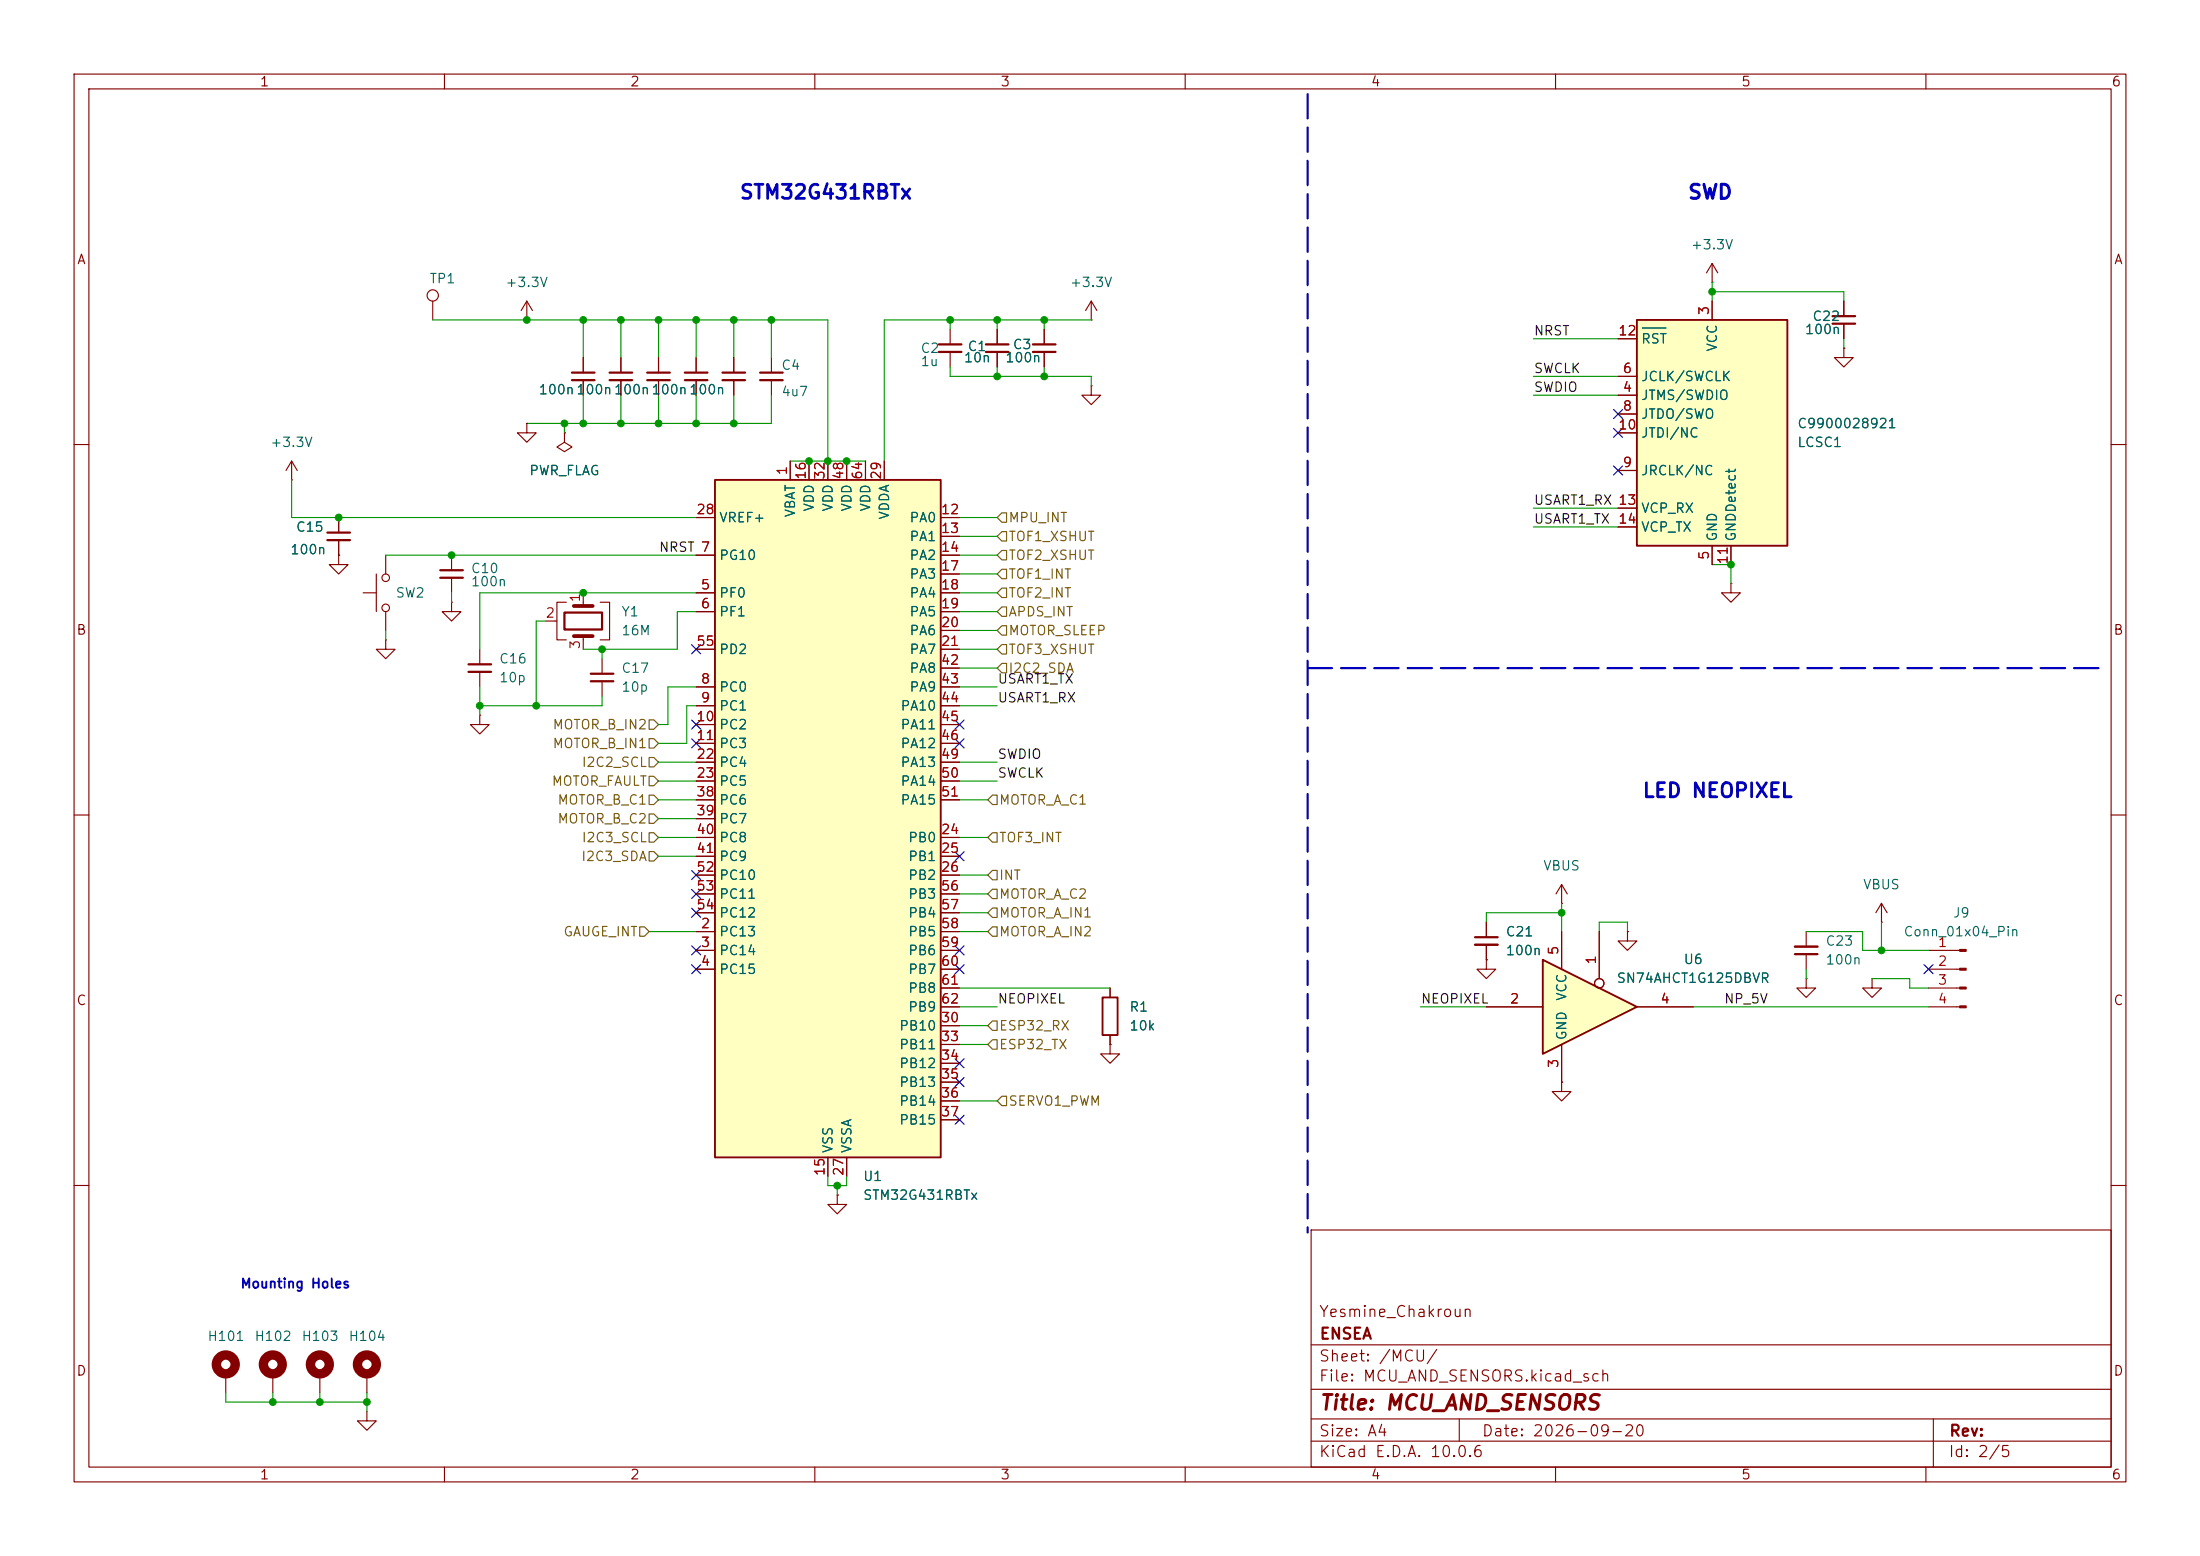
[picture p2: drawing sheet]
<svg xmlns="http://www.w3.org/2000/svg" width="297mm" height="210mm" viewBox="0 0 297 210" stroke-linecap="round" stroke-linejoin="round" font-family="sans-serif">
<g fill="none" stroke="#840000" stroke-width=".15">
<path d="M10 10h277v190h-277zM12 12h273v186h-273zM60 10v2M110 10v2M160 10v2M210 10v2M260 10v2M83.8 48.3v2M83.8 51.3v2M88.9 48.3v2M88.9 51.3v2M94 48.3v2"/>
<path d="M94 51.3v2M104.1 48.3v2M104.1 51.3v2M10 60h2M285 60h2M73.7 83.8h1.5M76.5 81.3h-1.3v5.1h1.3M78.7 80v1.8M78.7 85.9v1.7M81 81.3h1.3v5.1h-1.3M81.3 88.9v2M81.3 91.9v2.1"/>
<path d="M10 110h2M285 110h2M200.7 129.5v1.3h1.2l-1.2 1.3-1.3-1.3h1.3M200.7 129.5h.1M200.7 124.5v2M200.7 127.5v2M243.8 132.1v1.3h1.3l-1.3 1.2-1.2-1.2h1.2M243.8 132.1h.1M252.7 132.1v1.3h1.3l-1.3 1.2-1.2-1.2h1.2M252.7 132.1h.1M10 160h2M177 166h108v32h-108z"/>
<path d="M285 160h2M60 198v2M110 198v2M160 198v2M177 194.5h108M177 191.5h108M177 187.5h108M177 181.5h108M197 191.5v3M210 198v2M260 198v2M261 191.5v6.5"/>
</g>
<path d="M82.3 50.3h3M82.3 51.3h3M87.4 50.3h3M87.4 51.3h3M92.5 50.3h3M92.5 51.3h3M102.6 50.3h3.1M102.6 51.3h3.1M76.2 82.7h5.1v2.3h-5.1zM79.8 90.9h3M79.8 91.9h3M199.1 126.5h3.1" fill="none" stroke="#840000" stroke-width=".3"/>
<path d="M199.1 127.5h3.1" fill="none" stroke="#840000" stroke-width=".33"/>
<path d="M77.5 81.8h2.5M77.5 85.9h2.5" fill="none" stroke="#840000" stroke-width=".51"/>
<path d="M221 43.2h20.3v30.5h-20.3z" fill="#ffffc2"/>
<path d="M221 43.2h20.3v30.5h-20.3zM148.8 134.6h2.1v5.1h-2.1z" fill="none" stroke="#840000" stroke-width=".25"/>
<g fill="none" stroke="#840000" stroke-width=".15">
<path d="M58.4 40.6v2.6M71.1 43.2h.1M71.1 40.6l-.7 1.3M71.1 40.6l.8 1.3M71.1 40.6v2.6M128.3 44.5v2M128.3 47.5v2M218.4 53.3h2.6M218.4 50.8h2.6M218.4 55.9h2.6M218.4 58.4h2.6M218.4 45.7h2.6"/>
<path d="M231.1 40.6v2.6M248.9 47v1.3h1.3l-1.3 1.2-1.3-1.2h1.3M248.9 47h.1M50.8 77.5v5.1M52.1 74.9v2.6M218.4 63.5h2.6M218.4 68.6h2.6M218.4 71.1h2.6M231.1 73.7v2.5M233.7 78.7v1.3h1.2l-1.2 1.3-1.3-1.3h1.3M233.7 78.7h.1M233.7 73.7v2.5"/>
<path d="M49 80h1.8M52.1 86.4v1.2h1.2l-1.2 1.3-1.3-1.3h1.3M52.1 86.4h.1M52.1 82.6v2.5M61 81.3v1.3h1.2l-1.2 1.2-1.3-1.2h1.3M61 81.3h.1M64.8 96.5v1.3h1.2l-1.2 1.3-1.3-1.3h1.3M64.8 96.5h.1M64.8 87.6v2.1M64.8 90.7v2M210.8 119.4l-.7 1.3M210.8 119.4l.8 1.3"/>
<path d="M210.8 119.4v2.5M149.9 133.4v1.2M149.9 139.7v1.3M210.8 121.9h.1M243.8 125.7v2.1M243.8 128.8v2M254 124.5h.1M254 121.9l-.8 1.3M254 121.9l.8 1.3M254 121.9v2.6M260.3 128.3h4.3M260.3 130.8h4.3"/>
<path d="M260.3 133.4h4.3M260.3 135.9h4.3M149.9 141v1.2h1.2l-1.2 1.3-1.3-1.3h1.3M149.9 141h.1M30.5 185.4v2.6M36.8 185.4v2.6M43.2 185.4v2.6"/>
<circle cx="58.4" cy="39.9" r=".76"/>
<circle cx="52.1" cy="78" r=".51"/>
<circle cx="52.1" cy="82" r=".51"/>
</g>
<path d="M221.7 44.3h3.2" fill="none" stroke="#006464" stroke-width=".15"/>
<g fill="none" stroke="#840000" stroke-width="1.3">
<circle cx="30.5" cy="184.1" r="1.27"/>
<circle cx="36.8" cy="184.1" r="1.27"/>
<circle cx="43.2" cy="184.1" r="1.27"/>
</g>
<path d="M126.7 46.5h3.1M126.7 47.5h3.1M63.2 89.7h3.1M63.2 90.7h3.1M242.3 128.8h3.1" fill="none" stroke="#840000" stroke-width=".3"/>
<path d="M242.3 127.8h3.1" fill="none" stroke="#840000" stroke-width=".33"/>
<g fill="#840000" stroke="#840000" stroke-width=".15">
<path d="M264.6 128.1h.8v.3h-.8z"/>
<path d="M264.6 130.7h.8v.2h-.8z"/>
<path d="M264.6 133.2h.8v.3h-.8z"/>
<path d="M264.6 135.8h.8v.2h-.8z"/>
</g>
<path d="M208.3 129.5l12.7 6.4-12.7 6.3z" fill="#ffffc2"/>
<path d="M208.3 129.5l12.7 6.4-12.7 6.3z" fill="none" stroke="#840000" stroke-width=".25"/>
<g fill="none" stroke="#840000" stroke-width=".15">
<path d="M231.1 38.1h.1M231.1 35.6l-.7 1.2M231.1 35.6l.8 1.2M231.1 35.6v2.5M76.2 58.4v1.3l1 .6-1 .7-1-.7 1-.6M76.2 58.4h.1M134.6 44.5v2M134.6 47.5v2M141 44.5v2M141 47.5v2M248.9 40.6v2.1M248.9 43.7v2"/>
<path d="M61 74.9v2.1M61 78v2M200.7 135.9h7.6M210.8 125.7v5.1M215.9 125.7v6.4M221 135.9h7.6M210.8 146.1v1.2h1.3l-1.3 1.3-1.3-1.3h1.3M210.8 146.1h.1M210.8 141v5.1"/>
<circle cx="215.9" cy="132.7" r=".63"/>
</g>
<path d="M133.1 46.5h3M133.1 47.5h3M139.4 46.5h3.1M139.4 47.5h3.1M247.4 42.7h3M247.4 43.7h3M59.4 77h3.1M59.4 78h3.1" fill="none" stroke="#840000" stroke-width=".3"/>
<path d="M96.5 64.8h30.5v91.4h-30.5z" fill="#ffffc2"/>
<path d="M96.5 64.8h30.5v91.4h-30.5z" fill="none" stroke="#840000" stroke-width=".25"/>
<g fill="none" stroke="#840000" stroke-width=".15">
<path d="M71.1 57.2v1.2h1.3l-1.3 1.3-1.3-1.3h1.3M71.1 57.2h.1M76.2 58.4h.1M78.7 48.3v2M78.7 51.3v2M83.8 48.3v2M83.8 51.3v2M88.9 48.3v2M88.9 51.3v2M94 48.3v2M94 51.3v2M99.1 48.3v2"/>
<path d="M99.1 51.3v2M134.6 44.5v2M134.6 47.5v2M141 44.5v2M141 47.5v2M147.3 52.1v1.2h1.3l-1.3 1.3-1.3-1.3h1.3M147.3 52.1h.1M147.3 43.2h.1M147.3 40.6l-.7 1.3M147.3 40.6l.8 1.3M147.3 40.6v2.6M218.4 53.3h2.6"/>
<path d="M218.4 50.8h2.6M218.4 55.9h2.6M218.4 58.4h2.6M218.4 45.7h2.6M231.1 40.6v2.6M248.9 47h.1M248.9 40.6v2.1M248.9 43.7v2M39.4 64.8h.1M39.4 62.2l-.8 1.3M39.4 62.2l.7 1.3M39.4 62.2v2.6"/>
<path d="M45.7 74.9v1.3h1.3l-1.3 1.3-1.3-1.3h1.3M45.7 74.9h.1M45.7 69.9v2M45.7 72.9v2M94 74.9h2.5M94 69.9h2.5M106.7 62.2v2.6M109.2 62.2v2.6M111.8 62.2v2.6M114.3 62.2v2.6M116.8 62.2v2.6M119.4 62.2v2.6"/>
<path d="M127 74.9h2.5M127 69.9h2.5M127 72.4h2.5M127 77.5h2.5M218.4 63.5h2.6M218.4 68.6h2.6M218.4 71.1h2.6M231.1 73.7v2.5M233.7 73.7v2.5M94 80h2.5M94 82.6h2.5M94 92.7h2.5"/>
<path d="M94 95.3h2.5M94 97.8h2.5M94 87.6h2.5M127 80h2.5M127 82.6h2.5M127 92.7h2.5M127 95.3h2.5M127 97.8h2.5M127 85.1h2.5M127 87.6h2.5M127 90.2h2.5M94 100.3h2.5"/>
<path d="M94 102.9h2.5M94 105.4h2.5M94 113h2.5M94 115.6h2.5M94 118.1h2.5M94 108h2.5M94 110.5h2.5M127 100.3h2.5M127 102.9h2.5M127 105.4h2.5M127 113h2.5M127 115.6h2.5"/>
<path d="M127 118.1h2.5M127 108h2.5M94 125.7h2.5M94 128.3h2.5M94 130.8h2.5M94 120.7h2.5M94 123.2h2.5M127 125.7h2.5M127 128.3h2.5M127 130.8h2.5M127 138.4h2.5M127 120.7h2.5"/>
<path d="M127 123.2h2.5M127 133.4h2.5M127 135.9h2.5M149.9 133.4v1.2M149.9 139.7v1.3M200.7 129.5h.1M200.7 135.9h7.6M200.7 124.5v2M200.7 127.5v2M210.8 125.7v5.1M215.9 125.7v6.4M219.7 125.7v1.3h1.3l-1.3 1.3-1.3-1.3h1.3"/>
<path d="M219.7 125.7h.1M221 135.9h7.6M111.8 156.2v2.6M114.3 156.2v2.6M127 141h2.5M127 143.5h2.5M127 146.1h2.5M127 148.6h2.5M127 151.1h2.5M149.9 141h.1M210.8 146.1h.1M210.8 141v5.1"/>
<path d="M113 161.3v1.3h1.3l-1.3 1.2-1.2-1.2h1.2M113 161.3h.1M49.5 190.5v1.3h1.3l-1.3 1.2-1.2-1.2h1.2M49.5 185.4v2.6"/>
<circle cx="215.9" cy="132.7" r=".63"/>
</g>
<path d="M77.2 50.3h3.1M77.2 51.3h3.1M97.5 50.3h3.1M97.5 51.3h3.1M44.2 71.9h3M44.2 72.9h3" fill="none" stroke="#840000" stroke-width=".3"/>
<circle cx="49.5" cy="184.1" r="1.27" fill="none" stroke="#840000" stroke-width="1.3"/>
<g fill="none" stroke="#725600" stroke-width=".15">
<path d="M134.6 77.5l.7-.7h.6v1.3h-.6zM134.6 69.9l.7-.7h.6v1.3h-.6zM135.3 71.8h.6v1.2h-.6l-.7-.6zM135.3 74.3h.6v1.3h-.6l-.7-.7zM87.6 97.2h.7l.6 .6-.6 .6h-.7zM87.6 99.7h.7l.6 .6-.6 .7h-.7zM134.6 90.2l.7-.7h.6v1.3h-.6zM134.6 85.1l.7-.6h.6v1.2h-.6zM134.6 82.6l.7-.7h.6v1.3h-.6zM134.6 80l.7-.6h.6v1.2h-.6zM135.3 87h.6v1.3h-.6l-.7-.7zM87.6 112.4h.7l.6 .6-.6 .7h-.7z"/>
<path d="M87.6 114.9h.7l.6 .7-.6 .6h-.7zM87.6 104.8h.7l.6 .6-.6 .6h-.7zM87.6 107.3h.7l.6 .7-.6 .6h-.7zM87.6 102.2h.7l.6 .7-.6 .6h-.7zM87.6 109.9h.7l.6 .6-.6 .6h-.7zM134 117.5h.6v1.2h-.6l-.7-.6zM134 107.3h.6v1.3h-.6l-.7-.6zM134 112.4h.6v1.3h-.6l-.7-.7zM86.4 125.1h.6l.6 .6-.6 .7h-.6zM134 122.6h.6v1.2h-.6l-.7-.6zM134 137.8h.6v1.3h-.6l-.7-.7zM134 120h.6v1.3h-.6l-.7-.6z"/>
<path d="M134 125.1h.6v1.3h-.6l-.7-.7zM134 140.3h.6v1.3h-.6l-.7-.6zM135.3 148h.6v1.2h-.6l-.7-.6z"/>
</g>
<path d="M176.5 90.2h108" fill="none" stroke="#0000c2" stroke-width=".3" stroke-dasharray="3.3 1.2"/>
<path d="M176.5 12.7v153.7" fill="none" stroke="#1713ff" stroke-width=".3" stroke-dasharray="3.3 1.2"/>
<g fill="none" stroke="#009600" stroke-width=".15">
<path d="M231.1 38.1v2.5M231.1 39.4h17.8v1.2M58.4 43.2h53.4v19M76.2 57.2v1.2M78.7 43.2v5.1M78.7 53.3v3.9M83.8 43.2v5.1M83.8 53.3v3.9M88.9 43.2v5.1M88.9 53.3v3.9M94 43.2v5.1M94 53.3v3.9"/>
<path d="M99.1 43.2v5.1M99.1 53.3v3.9M104.1 43.2v5.1M104.1 53.3v3.9h-33M128.3 43.2v1.3M128.3 49.5v1.3h19v1.3M134.6 43.2v1.3M134.6 49.5v1.3M141 43.2v1.3M141 49.5v1.3M147.3 43.2h-27.9v19M207 50.8h11.4"/>
<path d="M207 53.3h11.4M207 45.7h11.4M248.9 45.7v1.3M39.4 64.8v5.1h54.6M52.1 74.9h41.9M106.7 62.2h10.1M129.5 69.9h5.1M129.5 72.4h5.1M129.5 77.5h5.1M129.5 74.9h5.1M207 71.1h11.4M207 68.6h11.4"/>
<path d="M231.1 76.2h2.6v2.5M52.1 85.1v1.3M61 80v1.3M64.8 92.7v3.8M73.7 83.8h-1.3v11.5M81.3 94v1.3h-16.5M81.3 87.6v1.3M94 95.3h-1.3v5h-3.8M94 92.7h-3.8v5.1h-1.3M94 82.6h-2.6v5h-12.7M94 80h-29.2v7.6M129.5 95.3h5.1"/>
<path d="M129.5 92.7h5.1M129.5 87.6h5.1M129.5 85.1h5.1M129.5 90.2h5.1M129.5 80h5.1M129.5 82.6h5.1M88.9 105.4h5.1M88.9 102.9h5.1M88.9 113h5.1M88.9 110.5h5.1M88.9 108h5.1M88.9 115.6h5.1"/>
<path d="M129.5 105.4h5.1M129.5 102.9h5.1M129.5 113h3.8M129.5 118.1h3.8M129.5 108h3.8M87.6 125.7h6.4M129.5 138.4h3.8M129.5 123.2h3.8M129.5 125.7h3.8M129.5 120.7h3.8M129.5 133.4h20.4M129.5 135.9h5.1"/>
<path d="M191.8 135.9h8.9M210.8 123.2h-10.1v1.3M210.8 121.9v3.8M215.9 125.7v-1.2h3.8v1.2M228.6 135.9h31.7M243.8 125.7h7.7v2.6h8.8M243.8 130.8v1.3M252.7 132.1h5.1v1.3h2.5M254 124.5v3.8M111.8 158.8v1.2h2.5v-1.2M129.5 141h3.8M129.5 148.6h5.1"/>
<path d="M113 160v1.3M30.5 188v1.2h19M36.8 188v1.2M43.2 188v1.2M49.5 188v2.5"/>
</g>
<g fill="none" stroke="#000084" stroke-width=".15">
<path d="M217.8 57.8l1.2 1.2M217.8 55.3l1.2 1.2M219 57.8l-1.2 1.2M219 55.3l-1.2 1.2M217.8 62.9l1.2 1.2M219 62.9l-1.2 1.2M93.4 87l1.2 1.2M93.4 97.2l1.2 1.2M93.4 99.7l1.2 1.2M94.6 87l-1.2 1.2M94.6 97.2l-1.2 1.2M94.6 99.7l-1.2 1.2"/>
<path d="M128.9 97.2l1.2 1.2M128.9 99.7l1.2 1.2M130.1 97.2l-1.2 1.2M130.1 99.7l-1.2 1.2M93.4 117.5l1.2 1.2M94.6 117.5l-1.2 1.2M128.9 115l1.2 1.2M130.1 115l-1.2 1.2M93.4 127.7l1.2 1.2M93.4 122.6l1.2 1.2M93.4 120l1.2 1.3M93.4 130.2l1.2 1.2"/>
<path d="M94.6 127.7l-1.2 1.2M94.6 122.6l-1.2 1.2M94.6 120l-1.2 1.3M94.6 130.2l-1.2 1.2M128.9 130.2l1.2 1.2M128.9 127.7l1.2 1.2M130.1 130.2l-1.2 1.2M130.1 127.7l-1.2 1.2M259.7 130.2l1.3 1.2M261 130.2l-1.3 1.2M128.9 150.5l1.2 1.2M128.9 145.4l1.2 1.3"/>
<path d="M128.9 142.9l1.2 1.2M130.1 150.5l-1.2 1.2M130.1 145.4l-1.2 1.3M130.1 142.9l-1.2 1.2"/>
</g>
<path d="M221.7 44.3h3.2" fill="none" stroke="#006464" stroke-width=".15"/>
<g fill="#009600" stroke="#009600" stroke-width=".14">
<circle cx="61" cy="74.9" r=".46"/>
<circle cx="64.8" cy="95.3" r=".46"/>
<circle cx="72.4" cy="95.3" r=".46"/>
<circle cx="78.7" cy="80" r=".46"/>
<circle cx="45.7" cy="69.9" r=".46"/>
<circle cx="83.8" cy="43.2" r=".46"/>
<circle cx="76.2" cy="57.2" r=".46"/>
<circle cx="83.8" cy="57.2" r=".46"/>
<circle cx="88.9" cy="43.2" r=".46"/>
<circle cx="78.7" cy="43.2" r=".46"/>
<circle cx="88.9" cy="57.2" r=".46"/>
<circle cx="78.7" cy="57.2" r=".46"/>
<circle cx="71.1" cy="43.2" r=".46"/>
<circle cx="81.3" cy="87.6" r=".46"/>
<circle cx="113" cy="160" r=".46"/>
<circle cx="36.8" cy="189.2" r=".46"/>
<circle cx="43.2" cy="189.2" r=".46"/>
<circle cx="49.5" cy="189.2" r=".46"/>
<circle cx="99.1" cy="43.2" r=".46"/>
<circle cx="104.1" cy="43.2" r=".46"/>
<circle cx="111.8" cy="62.2" r=".46"/>
<circle cx="109.2" cy="62.2" r=".46"/>
<circle cx="99.1" cy="57.2" r=".46"/>
<circle cx="94" cy="57.2" r=".46"/>
<circle cx="94" cy="43.2" r=".46"/>
<circle cx="114.3" cy="62.2" r=".46"/>
<circle cx="134.6" cy="43.2" r=".46"/>
<circle cx="128.3" cy="43.2" r=".46"/>
<circle cx="134.6" cy="50.8" r=".46"/>
<circle cx="141" cy="50.8" r=".46"/>
<circle cx="141" cy="43.2" r=".46"/>
<circle cx="254" cy="128.3" r=".46"/>
<circle cx="210.8" cy="123.2" r=".46"/>
<circle cx="231.1" cy="39.4" r=".46"/>
<circle cx="233.7" cy="76.2" r=".46"/>
</g>
<text font-size="2" fill="#840000" x="178" y="190.8">Title: MCU_AND_SENSORS</text>
<g font-size="1.9" fill="#0000c2">
<text x="99.7" y="27.3">STM32G431RBTx</text>
<text x="227.8" y="27.3">SWD</text>
<text x="221.6" y="108.1">LED NEOPIXEL</text>
</g>
<g font-size="1.5" fill="#840000">
<text x="178" y="178.1">Yesmine_Chakroun</text>
<text x="178" y="184.1">Sheet: /MCU/</text>
<text x="178" y="181.1">ENSEA</text>
<text x="178" y="186.8">File: MCU_AND_SENSORS.kicad_sch</text>
<text x="178" y="197">KiCad E.D.A. 10.0.6</text>
<text x="178" y="194.2">Size: A4</text>
<text x="200" y="194.2">Date: 2026-09-20</text>
<text x="263" y="197">Id: 2/5</text>
<text x="263" y="194.2">Rev:</text>
</g>
<g font-size="1.3" fill="#840000">
<text x="35" y="12">1</text>
<text x="85" y="12">2</text>
<text x="135" y="12">3</text>
<text x="185" y="12">4</text>
<text x="235" y="12">5</text>
<text x="285" y="12">6</text>
<text x="10.3" y="36">A</text>
<text x="285.3" y="36">A</text>
<text x="10.2" y="86">B</text>
<text x="285.2" y="86">B</text>
<text x="10.2" y="136">C</text>
<text x="285.2" y="136">C</text>
<text x="10.2" y="186">D</text>
<text x="285.2" y="186">D</text>
<text x="35" y="200">1</text>
<text x="85" y="200">2</text>
<text x="135" y="200">3</text>
<text x="185" y="200">4</text>
<text x="235" y="200">5</text>
<text x="285" y="200">6</text>
</g>
<g font-size="1.3" fill="#006464">
<text x="228.2" y="34">+3.3V</text>
<text x="57.9" y="38.6">TP1</text>
<text x="68.2" y="39.1">+3.3V</text>
<text x="144.4" y="39.1">+3.3V</text>
<text x="124.2" y="48">C2</text>
<text x="130.5" y="47.7">C1</text>
<text x="136.6" y="47.4">C3</text>
<text x="221.5" y="46.7">RST</text>
<text x="232.1" y="47.5" transform="rotate(-90 232.1 47.5)">VCC</text>
<text x="243.6" y="45.4">100n</text>
<text x="244.6" y="43.6">C22</text>
<text x="72.6" y="53.5">100n100n100n100n100n</text>
<text x="105.4" y="50.2">C4</text>
<text x="105.4" y="53.8">4u7</text>
<text x="124.2" y="49.7">1u</text>
<text x="130" y="49.2">10n</text>
<text x="135.6" y="49.2">100n</text>
<text x="221.5" y="51.8">JCLK/SWCLK</text>
<text x="221.5" y="54.3">JTMS/SWDIO</text>
<text x="221.5" y="56.8">JTDO/SWO</text>
<text x="221.5" y="59.4">JTDI/NC</text>
<text x="242.6" y="58.1">C9900028921</text>
<text x="36.4" y="60.7">+3.3V</text>
<text x="71.4" y="64.5">PWR_FLAG</text>
<text x="221.5" y="64.5">JRCLK/NC</text>
<text x="242.6" y="60.7">LCSC1</text>
<text x="97" y="70.8">VREF+</text>
<text x="107.6" y="69.9" transform="rotate(-90 107.6 69.9)">VBAT</text>
<text x="110.2" y="69.1" transform="rotate(-90 110.2 69.1)">VDD</text>
<text x="112.7" y="69.1" transform="rotate(-90 112.7 69.1)">VDD</text>
<text x="115.3" y="69.1" transform="rotate(-90 115.3 69.1)">VDD</text>
<text x="117.8" y="69.1" transform="rotate(-90 117.8 69.1)">VDD</text>
<text x="120.3" y="70.2" transform="rotate(-90 120.3 70.2)">VDDA</text>
<text x="122.7" y="70.8">PA0</text>
<text x="221.5" y="69.5">VCP_RX</text>
<text x="39.1" y="75.1">100n</text>
<text x="39.9" y="72.1">C15</text>
<text x="63.5" y="77.7">C10</text>
<text x="97" y="75.9">PG10</text>
<text x="122.7" y="73.4">PA1</text>
<text x="122.7" y="75.9">PA2</text>
<text x="221.5" y="72.1">VCP_TX</text>
<text x="232.1" y="73.2" transform="rotate(-90 232.1 73.2)">GND</text>
<text x="234.6" y="73.2" transform="rotate(-90 234.6 73.2)">GNDDetect</text>
<text x="53.3" y="81">SW2</text>
<text x="63.5" y="79.4">100n</text>
<text x="83.8" y="83.5">Y1</text>
<text x="97" y="81">PF0</text>
<text x="97" y="83.5">PF1</text>
<text x="122.7" y="78.4">PA3</text>
<text x="122.7" y="81">PA4</text>
<text x="122.7" y="83.5">PA5</text>
<text x="67.3" y="89.9">C16</text>
<text x="83.8" y="86.1">16M</text>
<text x="97" y="88.6">PD2</text>
<text x="122.7" y="86.1">PA6</text>
<text x="122.7" y="88.6">PA7</text>
<text x="67.3" y="92.4">10p</text>
<text x="83.8" y="91.1">C17</text>
<text x="83.8" y="93.7">10p</text>
<text x="97" y="93.7">PC0</text>
<text x="122.7" y="91.1">PA8</text>
<text x="122.7" y="93.7">PA9</text>
<text x="97" y="96.2">PC1</text>
<text x="97" y="98.8">PC2</text>
<text x="97" y="101.3">PC3</text>
<text x="121.5" y="96.2">PA10</text>
<text x="121.5" y="98.8">PA11</text>
<text x="121.5" y="101.3">PA12</text>
<text x="97" y="103.8">PC4</text>
<text x="97" y="106.4">PC5</text>
<text x="121.5" y="103.8">PA13</text>
<text x="121.5" y="106.4">PA14</text>
<text x="97" y="108.9">PC6</text>
<text x="97" y="111.5">PC7</text>
<text x="97" y="114">PC8</text>
<text x="121.5" y="108.9">PA15</text>
<text x="122.5" y="114">PB0</text>
<text x="97" y="116.5">PC9</text>
<text x="97" y="119.1">PC10</text>
<text x="122.5" y="116.5">PB1</text>
<text x="122.5" y="119.1">PB2</text>
<text x="208.2" y="117.8">VBUS</text>
<text x="97" y="121.6">PC11</text>
<text x="97" y="124.2">PC12</text>
<text x="122.5" y="121.6">PB3</text>
<text x="122.5" y="124.2">PB4</text>
<text x="251.4" y="120.3">VBUS</text>
<text x="263.6" y="124.2">J9</text>
<text x="97" y="126.7">PC13</text>
<text x="97" y="129.2">PC14</text>
<text x="97" y="131.8">PC15</text>
<text x="122.5" y="126.7">PB5</text>
<text x="122.5" y="129.2">PB6</text>
<text x="122.5" y="131.8">PB7</text>
<text x="203.2" y="126.7">C21</text>
<text x="203.2" y="129.2">100n</text>
<text x="227.2" y="130.4">U6</text>
<text x="246.4" y="128">C23</text>
<text x="246.4" y="130.5">100n</text>
<text x="256.9" y="126.7">Conn_01x04_Pin</text>
<text x="122.5" y="134.3">PB8</text>
<text x="122.5" y="136.9">PB9</text>
<text x="152.4" y="136.9">R1</text>
<text x="211.8" y="135.2" transform="rotate(-90 211.8 135.2)">VCC</text>
<text x="218.2" y="133">SN74AHCT1G125DBVR</text>
<text x="121.3" y="139.4">PB10</text>
<text x="121.3" y="141.9">PB11</text>
<text x="152.4" y="139.4">10k</text>
<text x="211.8" y="140.5" transform="rotate(-90 211.8 140.5)">GND</text>
<text x="121.3" y="144.5">PB12</text>
<text x="121.3" y="147">PB13</text>
<text x="121.3" y="149.6">PB14</text>
<text x="112.7" y="155.7" transform="rotate(-90 112.7 155.7)">VSS</text>
<text x="115.3" y="155.7" transform="rotate(-90 115.3 155.7)">VSSA</text>
<text x="121.3" y="152.1">PB15</text>
<text x="116.4" y="159.7">U1</text>
<text x="116.4" y="162.3">STM32G431RBTx</text>
<text x="27.9" y="181.3">H101</text>
<text x="34.3" y="181.3">H102</text>
<text x="40.6" y="181.3">H103</text>
<text x="47" y="181.3">H104</text>
</g>
<g font-size="1.3" fill="#0f0f0f">
<text x="207" y="45.6">NRST</text>
<text x="207" y="50.7">SWCLK</text>
<text x="207" y="53.2">SWDIO</text>
<text x="207" y="68.5">USART1_RX 13</text>
<text x="207" y="71">USART1_TX</text>
<text x="88.9" y="74.8">NRST 7</text>
<text x="134.6" y="92.6">USART1_TX</text>
<text x="134.6" y="95.1">USART1_RX</text>
<text x="134.6" y="102.7">SWDIO</text>
<text x="134.6" y="105.3">SWCLK</text>
<text x="134.6" y="135.8">NEOPIXEL</text>
<text x="191.7" y="135.8">NEOPIXEL</text>
<text x="232.7" y="135.8">NP_5V</text>
</g>
<g font-size="1.3" fill="#a90000">
<text x="218.4" y="45.6">12</text>
<text x="231" y="42.6" transform="rotate(-90 231 42.6)">3</text>
<text x="219" y="53.2">4</text>
<text x="219" y="50.7">6</text>
<text x="218.4" y="58.3">10</text>
<text x="219" y="55.7">8</text>
<text x="106.5" y="64.2" transform="rotate(-90 106.5 64.2)">1</text>
<text x="109.1" y="64.8" transform="rotate(-90 109.1 64.8)">16</text>
<text x="111.6" y="64.8" transform="rotate(-90 111.6 64.8)">32</text>
<text x="114.2" y="64.8" transform="rotate(-90 114.2 64.8)">48</text>
<text x="116.7" y="64.8" transform="rotate(-90 116.7 64.8)">64</text>
<text x="119.2" y="64.8" transform="rotate(-90 119.2 64.8)">29</text>
<text x="219" y="63.4">9</text>
<text x="93.9" y="69.7">28</text>
<text x="126.9" y="69.7">12</text>
<text x="218.4" y="71">14</text>
<text x="218.4" y="68.4">13</text>
<text x="94.5" y="74.8">7</text>
<text x="126.9" y="72.3">13</text>
<text x="126.9" y="74.8">14</text>
<text x="126.9" y="77.3">17</text>
<text x="231" y="75.7" transform="rotate(-90 231 75.7)">5</text>
<text x="233.5" y="76.3" transform="rotate(-90 233.5 76.3)">11</text>
<text x="73.6" y="83.7">2</text>
<text x="78.6" y="81.4" transform="rotate(-90 78.6 81.4)">1</text>
<text x="94.5" y="79.9">5</text>
<text x="94.5" y="82.4">6</text>
<text x="126.9" y="79.9">18</text>
<text x="126.9" y="82.4">19</text>
<text x="78.6" y="87.7" transform="rotate(-90 78.6 87.7)">3</text>
<text x="93.9" y="87.5">55</text>
<text x="126.9" y="85">20</text>
<text x="126.9" y="87.5">21</text>
<text x="94.5" y="92.6">8</text>
<text x="94.5" y="95.1">9</text>
<text x="126.9" y="90">42</text>
<text x="126.9" y="92.6">43</text>
<text x="126.9" y="95.1">44</text>
<text x="93.9" y="97.7">10</text>
<text x="93.9" y="100.2">11</text>
<text x="126.9" y="97.7">45</text>
<text x="126.9" y="100.2">46</text>
<text x="93.9" y="102.7">22</text>
<text x="93.9" y="105.3">23</text>
<text x="93.9" y="107.8">38</text>
<text x="126.9" y="102.7">49</text>
<text x="126.9" y="105.3">50</text>
<text x="126.9" y="107.8">51</text>
<text x="93.9" y="110.4">39</text>
<text x="93.9" y="112.9">40</text>
<text x="126.9" y="112.9">24</text>
<text x="93.9" y="115.4">41</text>
<text x="93.9" y="118">52</text>
<text x="126.9" y="115.4">25</text>
<text x="126.9" y="118">26</text>
<text x="93.9" y="120.5">53</text>
<text x="93.9" y="123.1">54</text>
<text x="94.5" y="125.6">2</text>
<text x="126.9" y="120.5">56</text>
<text x="126.9" y="123.1">57</text>
<text x="126.9" y="125.6">58</text>
<text x="94.5" y="128.1">3</text>
<text x="94.5" y="130.7">4</text>
<text x="126.9" y="128.1">59</text>
<text x="126.9" y="130.7">60</text>
<text x="210.7" y="129" transform="rotate(-90 210.7 129)">5</text>
<text x="215.8" y="130.3" transform="rotate(-90 215.8 130.3)">1</text>
<text x="261.5" y="128.1">1</text>
<text x="261.5" y="130.7">2</text>
<text x="126.9" y="133.2">61</text>
<text x="126.9" y="135.8">62</text>
<text x="203.7" y="135.8">2</text>
<text x="224.1" y="135.8">4</text>
<text x="261.5" y="133.2">3</text>
<text x="261.5" y="135.8">4</text>
<text x="126.9" y="138.3">30</text>
<text x="126.9" y="140.8">33</text>
<text x="126.9" y="143.4">34</text>
<text x="126.9" y="145.9">35</text>
<text x="126.9" y="148.5">36</text>
<text x="210.7" y="144.2" transform="rotate(-90 210.7 144.2)">3</text>
<text x="126.9" y="151">37</text>
<text x="111.6" y="158.8" transform="rotate(-90 111.6 158.8)">15</text>
<text x="114.2" y="158.8" transform="rotate(-90 114.2 158.8)">27</text>
</g>
<g font-size="1.3" fill="#725600">
<text x="136.1" y="70.8">MPU_INT</text>
<text x="136.1" y="73.4">TOF1_XSHUT</text>
<text x="136.1" y="75.9">TOF2_XSHUT</text>
<text x="136.1" y="78.4">TOF1_INT</text>
<text x="136.1" y="83.5">APDS_INT</text>
<text x="136.1" y="81">TOF2_INT</text>
<text x="136.1" y="86.1">MOTOR_SLEEP</text>
<text x="136.1" y="88.6">TOF3_XSHUT</text>
<text x="136.1" y="91.1">I2C2_SDA</text>
<text x="74.5" y="98.8">MOTOR_B_IN2</text>
<text x="74.5" y="101.3">MOTOR_B_IN1</text>
<text x="74.4" y="106.4">MOTOR_FAULT</text>
<text x="78.4" y="103.8">I2C2_SCL</text>
<text x="75.2" y="108.9">MOTOR_B_C1</text>
<text x="75.2" y="111.5">MOTOR_B_C2</text>
<text x="78.4" y="114">I2C3_SCL</text>
<text x="134.8" y="108.9">MOTOR_A_C1</text>
<text x="134.8" y="114">TOF3_INT</text>
<text x="78.4" y="116.5">I2C3_SDA</text>
<text x="134.8" y="119.1">INT</text>
<text x="134.8" y="124.2">MOTOR_A_IN1</text>
<text x="134.8" y="121.6">MOTOR_A_C2</text>
<text x="76" y="126.7">GAUGE_INT</text>
<text x="134.8" y="126.7">MOTOR_A_IN2</text>
<text x="134.8" y="139.4">ESP32_RX</text>
<text x="134.8" y="141.9">ESP32_TX</text>
<text x="136.1" y="149.6">SERVO1_PWM</text>
</g>
<text font-size="1.3" fill="#0000c2" x="32.4" y="174.2">Mounting Holes</text>
</svg>
